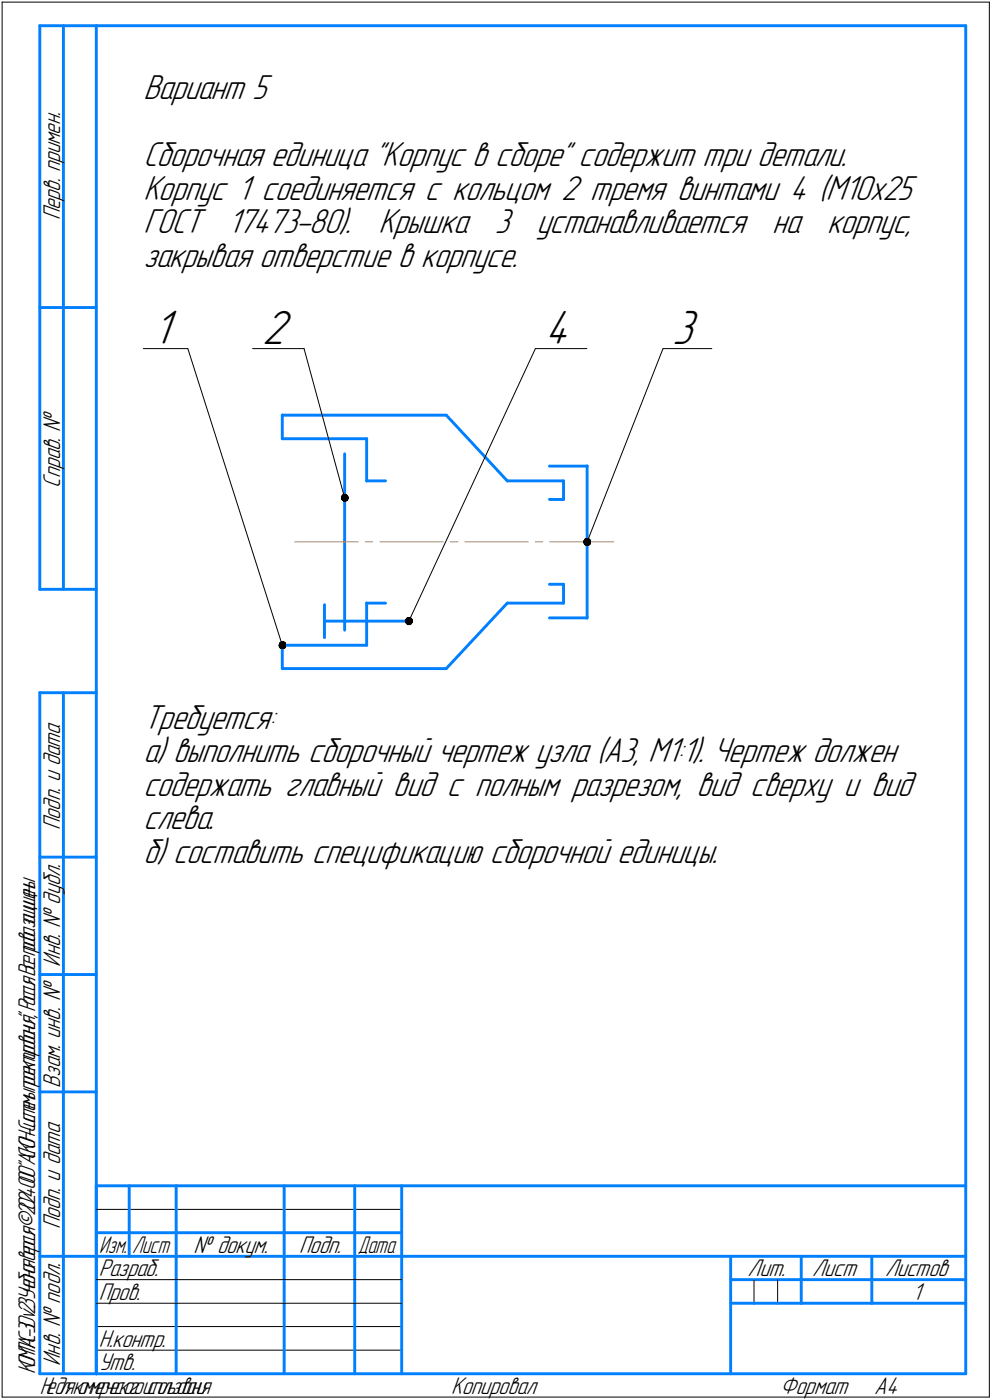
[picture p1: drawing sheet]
<svg xmlns="http://www.w3.org/2000/svg" width="211mm" height="298mm" viewBox="0 0 211 298" stroke-linecap="round" stroke-linejoin="round" font-family="sans-serif">
<g fill="none" stroke="#000" stroke-width=".21">
<path d="M.5 .5h210zM.5 .5v297zM210.5 .5v297zM30.5 74.2h9.5zM40 74.2l20.1 63.2zM53.7 74.2h11zM64.7 74.2l8.6 31.8zM113.9 74.2l-26.9 58zM113.9 74.2h11zM141.1 74.2l-16.2 41.2zM141.1 74.2h10.3zM20.5 257.5h65z"/>
<path d="M20.5 272.5h17zM20.5 277.5h17zM37.5 272.5h23zM37.5 277.5h23zM60.5 272.5h15zM60.5 277.5h15zM75.5 272.5h10zM75.5 277.5h10zM160.4 272.5v5zM165.4 272.5v5zM.5 297.5h210zM20.5 282.4h65z"/>
<path d="M20.5 287.5h65z"/>
</g>
<g fill="none" stroke="#0080ff" stroke-width=".62">
<path d="M8.5 5.5v120zM8.5 5.5h12zM13.5 5.5v120zM20.5 5.5h185zM20.5 5.5v287zM205.5 5.5v287zM8.5 65.5h12zM60.1 93.4h17.9zM60.1 88.4v5zM60.1 88.4h34.8zM73.3 96.6v18.8zM78 93.4v9z"/>
<path d="M94.9 88.4l13 14zM116.9 99.2h8zM124.9 99.2v16.2zM73.3 115.4v18.8zM78 102.4h4zM107.9 102.4h12zM116.9 106.3h3zM119.9 102.4v3.9zM124.9 115.4v16.2zM8.5 125.5h12zM60.1 137.4h17.9zM60.1 137.4v5z"/>
<path d="M69 128.7v7zM69 132.2h18zM78 128.4h4zM78 128.4v9zM107.9 128.4l-13 14zM107.9 128.4h12zM116.9 124.4h3zM116.9 131.6h8zM119.9 124.4v4zM8.5 147.5v145zM8.5 147.5h12zM13.5 147.5v145z"/>
<path d="M60.1 142.4h34.8zM8.5 182.5h12zM8.5 207.5h12zM8.5 232.5h12zM20.5 252.5h185zM20.5 252.5v40zM27.5 252.5v15zM37.5 252.5v25zM60.5 252.5v25zM75.5 252.5v25zM85.5 252.5v40zM8.5 267.5h12z"/>
<path d="M20.5 262.5h7zM20.5 267.5h7zM27.5 262.5h10zM27.5 267.5h10zM37.5 277.5v15zM37.5 262.5h23zM37.5 267.5h23zM60.5 277.5v15zM60.5 262.5h15zM60.5 267.5h15zM75.5 277.5v15zM75.5 262.5h10z"/>
<path d="M75.5 267.5h10zM85.5 267.5h120zM155.4 267.5v25zM155.4 272.5h15.1zM155.4 277.5h5zM160.4 277.5h5zM165.4 277.5h5.1zM170.5 267.5v10zM170.5 272.5h35zM170.5 277.5h15zM185.5 267.5v10zM185.5 277.5h20z"/>
<path d="M8.5 292.5h12zM20.5 292.5h185z"/>
</g>
<path d="M62.7 115.4h13.5zM77.7 115.4h1.6zM80.8 115.4h13.5zM95.8 115.4h1.6zM98.9 115.4h13.5zM113.9 115.4h1.6zM117 115.4h13.5z" fill="none" stroke="#ff8000" stroke-width=".21"/>
<g fill="#fff" stroke="#fff" stroke-width=".21">
<path d="M32.5 65.4h5.5zM32.5 65.5h5.5zM32.5 65.5h5.5zM32.5 65.6h5.5zM32.5 65.6h5.5zM32.5 65.7h5.5zM32.5 65.8h5.5zM32.5 65.8h5.5zM32.5 65.9h5.5zM32.5 65.9h5.5zM32.5 66h5.5zM32.5 66h5.5zM32.5 66.1h5.5zM32.5 66.2h5.5zM32.5 66.2h5.5zM32.5 66.3h5.5zM32.5 66.3h5.5zM32.5 66.4h5.5zM32.5 66.4h5.5zM32.5 66.5h5.5zM32.5 66.5h5.5zM32.5 66.6h5.5zM32.5 66.7h5.5zM32.5 66.7h5.5zM32.5 66.8h5.5zM32.5 66.8h5.5zM32.5 66.9h5.5zM32.5 66.9h5.5zM32.5 67h5.5zM32.5 67.1h5.5zM32.5 67.1h5.5zM32.5 67.2h5.5zM32.5 67.2h5.5zM32.5 67.3h5.5zM32.5 67.3h5.5zM32.5 67.4h5.5zM32.5 67.5h5.5zM32.5 67.5h5.5zM32.5 67.6h5.5zM32.5 67.6h5.5zM32.5 67.7h5.5zM32.5 67.7h5.5zM32.5 67.8h5.5zM32.5 67.8h5.5zM32.5 67.9h5.5zM32.5 68h5.5zM32.5 68h5.5zM32.5 68.1h5.5zM32.5 68.1h5.5zM32.5 68.2h5.5zM32.5 68.2h5.5zM32.5 68.3h5.5zM32.5 68.4h5.5zM32.5 68.4h5.5zM32.5 68.5h5.5zM32.5 68.5h5.5zM32.5 68.6h5.5zM32.5 68.6h5.5zM32.5 68.7h5.5zM32.5 68.7h5.5zM32.5 68.8h5.5zM32.5 68.9h5.5zM32.5 68.9h5.5zM32.5 69h5.5zM32.5 69h5.5zM32.5 69.1h5.5zM32.5 69.1h5.5zM32.5 69.2h5.5zM32.5 69.3h5.5zM32.5 69.3h5.5zM32.5 69.4h5.5zM32.5 69.4h5.5zM32.5 69.5h5.5zM32.5 69.5h5.5zM32.5 69.6h5.5zM32.5 69.7h5.5zM32.5 69.7h5.5zM32.5 69.8h5.5zM32.5 69.8h5.5zM32.5 69.9h5.5zM32.5 69.9h5.5zM32.5 70h5.5zM32.5 70h5.5zM32.5 70.1h5.5zM32.5 70.2h5.5zM32.5 70.2h5.5zM32.5 70.3h5.5zM32.5 70.3h5.5zM32.5 70.4h5.5zM32.5 70.4h5.5zM32.5 70.5h5.5zM32.5 70.6h5.5zM32.5 70.6h5.5zM32.5 70.7h5.5zM32.5 70.7h5.5zM32.5 70.8h5.5zM32.5 70.8h5.5zM32.5 70.9h5.5zM32.5 71h5.5zM32.5 71h5.5zM32.5 71.1h5.5zM32.5 71.1h5.5zM32.5 71.2h5.5zM32.5 71.2h5.5zM32.5 71.3h5.5zM32.5 71.3h5.5zM32.5 71.4h5.5zM32.5 71.5h5.5zM32.5 71.5h5.5zM32.5 71.6h5.5zM32.5 71.6h5.5zM32.5 71.7h5.5zM32.5 71.7h5.5zM32.5 71.8h5.5zM32.5 71.9h5.5zM32.5 71.9h5.5zM32.5 72h5.5zM32.5 72h5.5zM32.5 72.1h5.5zM32.5 72.1h5.5zM32.5 72.2h5.5zM32.5 72.2h5.5zM32.5 72.3h5.5zM32.5 72.4h5.5zM32.5 72.4h5.5zM32.5 72.5h5.5zM32.5 72.5h5.5zM32.5 72.6h5.5zM32.5 72.6h5.5zM32.5 72.7h5.5zM32.5 72.8h5.5zM32.5 72.8h5.5zM32.5 72.9h5.5zM32.5 72.9h5.5zM32.5 73h5.5zM32.5 73h5.5zM32.5 73.1h5.5zM32.5 73.2h5.5zM32.5 73.2h5.5zM32.5 73.3h5.5zM32.5 73.3h5.5zM32.5 73.4h5.5zM32.5 73.4h5.5zM32.5 73.5h5.5zM32.5 73.5h5.5zM32.5 73.6h5.5zM32.5 73.7h5.5zM32.5 73.7h5.5zM32.5 73.8h5.5zM32.5 73.8h5.5zM32.5 73.9h5.5zM32.5 73.9h5.5zM32.5 74h5.5zM32.5 74.1h5.5zM32.5 74.1h5.5zM32.5 74.2h5.5zM32.5 74.2h5.5zM32.5 74.3h5.5zM32.5 74.3h5.5zM32.5 74.4h5.5zM32.5 74.5h5.5zM32.5 74.5h5.5zM32.5 74.6h5.5zM32.5 74.6h5.5zM32.5 74.7h5.5zM32.5 74.7h5.5zM32.5 74.8h5.5zM32.5 74.8h5.5zM32.5 74.9h5.5zM32.5 75h5.5zM32.5 75h5.5zM32.5 75.1h5.5zM32.5 75.1h5.5zM32.5 75.2h5.5zM32.5 75.2h5.5zM32.5 75.3h5.5z"/>
<path d="M55.8 65.4h6.9zM55.8 65.5h6.9zM55.8 65.5h6.9zM55.8 65.6h6.9zM55.8 65.6h6.9zM55.8 65.7h6.9zM55.8 65.8h6.9zM55.8 65.8h6.9zM55.8 65.9h6.9zM55.8 65.9h6.9zM55.8 66h6.9zM55.8 66h6.9zM55.8 66.1h6.9zM55.8 66.2h6.9zM55.8 66.2h6.9zM55.8 66.3h6.9zM55.8 66.3h6.9zM55.8 66.4h6.9zM55.8 66.4h6.9zM55.8 66.5h6.9zM55.8 66.5h6.9zM55.8 66.6h6.9zM55.8 66.7h6.9zM55.8 66.7h6.9zM55.8 66.8h6.9zM55.8 66.8h6.9zM55.8 66.9h6.9zM55.8 66.9h6.9zM55.8 67h6.9zM55.8 67.1h6.9zM55.8 67.1h6.9zM55.8 67.2h6.9zM55.8 67.2h6.9zM55.8 67.3h6.9zM55.8 67.3h6.9zM55.8 67.4h6.9zM55.8 67.5h6.9zM55.8 67.5h6.9zM55.8 67.6h6.9zM55.8 67.6h6.9zM55.8 67.7h6.9zM55.8 67.7h6.9zM55.8 67.8h6.9zM55.8 67.8h6.9zM55.8 67.9h6.9zM55.8 68h6.9zM55.8 68h6.9zM55.8 68.1h6.9zM55.8 68.1h6.9zM55.8 68.2h6.9zM55.8 68.2h6.9zM55.8 68.3h6.9zM55.8 68.4h6.9zM55.8 68.4h6.9zM55.8 68.5h6.9zM55.8 68.5h6.9zM55.8 68.6h6.9zM55.8 68.6h6.9zM55.8 68.7h6.9zM55.8 68.7h6.9zM55.8 68.8h6.9zM55.8 68.9h6.9zM55.8 68.9h6.9zM55.8 69h6.9zM55.8 69h6.9zM55.8 69.1h6.9zM55.8 69.1h6.9zM55.8 69.2h6.9zM55.8 69.3h6.9zM55.8 69.3h6.9zM55.8 69.4h6.9zM55.8 69.4h6.9zM55.8 69.5h6.9zM55.8 69.5h6.9zM55.8 69.6h6.9zM55.8 69.7h6.9zM55.8 69.7h6.9zM55.8 69.8h6.9zM55.8 69.8h6.9zM55.8 69.9h6.9zM55.8 69.9h6.9zM55.8 70h6.9zM55.8 70h6.9zM55.8 70.1h6.9zM55.8 70.2h6.9zM55.8 70.2h6.9zM55.8 70.3h6.9zM55.8 70.3h6.9zM55.8 70.4h6.9zM55.8 70.4h6.9zM55.8 70.5h6.9zM55.8 70.6h6.9zM55.8 70.6h6.9zM55.8 70.7h6.9zM55.8 70.7h6.9zM55.8 70.8h6.9zM55.8 70.8h6.9zM55.8 70.9h6.9zM55.8 71h6.9zM55.8 71h6.9zM55.8 71.1h6.9zM55.8 71.1h6.9zM55.8 71.2h6.9zM55.8 71.2h6.9zM55.8 71.3h6.9zM55.8 71.3h6.9zM55.8 71.4h6.9zM55.8 71.5h6.9zM55.8 71.5h6.9zM55.8 71.6h6.9zM55.8 71.6h6.9zM55.8 71.7h6.9zM55.8 71.7h6.9zM55.8 71.8h6.9zM55.8 71.9h6.9zM55.8 71.9h6.9zM55.8 72h6.9zM55.8 72h6.9zM55.8 72.1h6.9zM55.8 72.1h6.9zM55.8 72.2h6.9zM55.8 72.2h6.9zM55.8 72.3h6.9zM55.8 72.4h6.9zM55.8 72.4h6.9zM55.8 72.5h6.9zM55.8 72.5h6.9zM55.8 72.6h6.9zM55.8 72.6h6.9zM55.8 72.7h6.9zM55.8 72.8h6.9zM55.8 72.8h6.9zM55.8 72.9h6.9zM55.8 72.9h6.9zM55.8 73h6.9zM55.8 73h6.9zM55.8 73.1h6.9zM55.8 73.2h6.9zM55.8 73.2h6.9zM55.8 73.3h6.9zM55.8 73.3h6.9zM55.8 73.4h6.9zM55.8 73.4h6.9zM55.8 73.5h6.9zM55.8 73.5h6.9zM55.8 73.6h6.9zM55.8 73.7h6.9zM55.8 73.7h6.9zM55.8 73.8h6.9zM55.8 73.8h6.9zM55.8 73.9h6.9zM55.8 73.9h6.9zM55.8 74h6.9zM55.8 74.1h6.9zM55.8 74.1h6.9zM55.8 74.2h6.9zM55.8 74.2h6.9zM55.8 74.3h6.9zM55.8 74.3h6.9zM55.8 74.4h6.9zM55.8 74.5h6.9zM55.8 74.5h6.9zM55.8 74.6h6.9zM55.8 74.6h6.9zM55.8 74.7h6.9zM55.8 74.7h6.9zM55.8 74.8h6.9zM55.8 74.8h6.9zM55.8 74.9h6.9zM55.8 75h6.9zM55.8 75h6.9zM55.8 75.1h6.9zM55.8 75.1h6.9zM55.8 75.2h6.9zM55.8 75.2h6.9zM55.8 75.3h6.9z"/>
<path d="M143 65.4h6.5zM143 65.5h6.5zM143 65.5h6.5zM143 65.6h6.5zM143 65.6h6.5zM143 65.7h6.5zM143 65.8h6.5zM143 65.8h6.5zM143 65.9h6.5zM143 65.9h6.5zM143 66h6.5zM143 66h6.5zM143 66.1h6.5zM143 66.2h6.5zM143 66.2h6.5zM143 66.3h6.5zM143 66.3h6.5zM143 66.4h6.5zM143 66.4h6.5zM143 66.5h6.5zM143 66.5h6.5zM143 66.6h6.5zM143 66.7h6.5zM143 66.7h6.5zM143 66.8h6.5zM143 66.8h6.5zM143 66.9h6.5zM143 66.9h6.5zM143 67h6.5zM143 67.1h6.5zM143 67.1h6.5zM143 67.2h6.5zM143 67.2h6.5zM143 67.3h6.5zM143 67.3h6.5zM143 67.4h6.5zM143 67.5h6.5zM143 67.5h6.5zM143 67.6h6.5zM143 67.6h6.5zM143 67.7h6.5zM143 67.7h6.5zM143 67.8h6.5zM143 67.8h6.5zM143 67.9h6.5zM143 68h6.5zM143 68h6.5zM143 68.1h6.5zM143 68.1h6.5zM143 68.2h6.5zM143 68.2h6.5zM143 68.3h6.5zM143 68.4h6.5zM143 68.4h6.5zM143 68.5h6.5zM143 68.5h6.5zM143 68.6h6.5zM143 68.6h6.5zM143 68.7h6.5zM143 68.7h6.5zM143 68.8h6.5zM143 68.9h6.5zM143 68.9h6.5zM143 69h6.5zM143 69h6.5zM143 69.1h6.5zM143 69.1h6.5zM143 69.2h6.5zM143 69.3h6.5zM143 69.3h6.5zM143 69.4h6.5zM143 69.4h6.5zM143 69.5h6.5zM143 69.5h6.5zM143 69.6h6.5zM143 69.7h6.5zM143 69.7h6.5zM143 69.8h6.5zM143 69.8h6.5zM143 69.9h6.5zM143 69.9h6.5zM143 70h6.5zM143 70h6.5zM143 70.1h6.5zM143 70.2h6.5zM143 70.2h6.5zM143 70.3h6.5zM143 70.3h6.5zM143 70.4h6.5zM143 70.4h6.5zM143 70.5h6.5zM143 70.6h6.5zM143 70.6h6.5zM143 70.7h6.5zM143 70.7h6.5zM143 70.8h6.5zM143 70.8h6.5zM143 70.9h6.5zM143 71h6.5zM143 71h6.5zM143 71.1h6.5zM143 71.1h6.5zM143 71.2h6.5zM143 71.2h6.5zM143 71.3h6.5zM143 71.3h6.5zM143 71.4h6.5zM143 71.5h6.5zM143 71.5h6.5zM143 71.6h6.5zM143 71.6h6.5zM143 71.7h6.5zM143 71.7h6.5zM143 71.8h6.5zM143 71.9h6.5zM143 71.9h6.5zM143 72h6.5zM143 72h6.5zM143 72.1h6.5zM143 72.1h6.5zM143 72.2h6.5zM143 72.2h6.5zM143 72.3h6.5zM143 72.4h6.5zM143 72.4h6.5zM143 72.5h6.5zM143 72.5h6.5zM143 72.6h6.5zM143 72.6h6.5zM143 72.7h6.5zM143 72.8h6.5zM143 72.8h6.5zM143 72.9h6.5zM143 72.9h6.5zM143 73h6.5zM143 73h6.5zM143 73.1h6.5zM143 73.2h6.5zM143 73.2h6.5zM143 73.3h6.5zM143 73.3h6.5zM143 73.4h6.5zM143 73.4h6.5zM143 73.5h6.5zM143 73.5h6.5zM143 73.6h6.5zM143 73.7h6.5zM143 73.7h6.5zM143 73.8h6.5zM143 73.8h6.5zM143 73.9h6.5zM143 73.9h6.5zM143 74h6.5zM143 74.1h6.5zM143 74.1h6.5zM143 74.2h6.5zM143 74.2h6.5zM143 74.3h6.5zM143 74.3h6.5zM143 74.4h6.5zM143 74.5h6.5zM143 74.5h6.5zM143 74.6h6.5zM143 74.6h6.5zM143 74.7h6.5zM143 74.7h6.5zM143 74.8h6.5zM143 74.8h6.5zM143 74.9h6.5zM143 75h6.5zM143 75h6.5zM143 75.1h6.5zM143 75.1h6.5zM143 75.2h6.5zM143 75.2h6.5zM143 75.3h6.5z"/>
<path d="M115.9 65.4h6.9zM115.9 65.5h6.9zM115.9 65.5h6.9zM115.9 65.6h6.9zM115.9 65.6h6.9zM115.9 65.7h6.9zM115.9 65.8h6.9zM115.9 65.8h6.9zM115.9 65.9h6.9zM115.9 65.9h6.9zM115.9 66h6.9zM115.9 66h6.9zM115.9 66.1h6.9zM115.9 66.2h6.9zM115.9 66.2h6.9zM115.9 66.3h6.9zM115.9 66.3h6.9zM115.9 66.4h6.9zM115.9 66.4h6.9zM115.9 66.5h6.9zM115.9 66.5h6.9zM115.9 66.6h6.9zM115.9 66.7h6.9zM115.9 66.7h6.9zM115.9 66.8h6.9zM115.9 66.8h6.9zM115.9 66.9h6.9zM115.9 66.9h6.9zM115.9 67h6.9zM115.9 67.1h6.9zM115.9 67.1h6.9zM115.9 67.2h6.9zM115.9 67.2h6.9zM115.9 67.3h6.9zM115.9 67.3h6.9zM115.9 67.4h6.9zM115.9 67.5h6.9zM115.9 67.5h6.9zM115.9 67.6h6.9zM115.9 67.6h6.9zM115.9 67.7h6.9zM115.9 67.7h6.9zM115.9 67.8h6.9zM115.9 67.8h6.9zM115.9 67.9h6.9zM115.9 68h6.9zM115.9 68h6.9zM115.9 68.1h6.9zM115.9 68.1h6.9zM115.9 68.2h6.9zM115.9 68.2h6.9zM115.9 68.3h6.9zM115.9 68.4h6.9zM115.9 68.4h6.9zM115.9 68.5h6.9zM115.9 68.5h6.9zM115.9 68.6h6.9zM115.9 68.6h6.9zM115.9 68.7h6.9zM115.9 68.7h6.9zM115.9 68.8h6.9zM115.9 68.9h6.9zM115.9 68.9h6.9zM115.9 69h6.9zM115.9 69h6.9zM115.9 69.1h6.9zM115.9 69.1h6.9zM115.9 69.2h6.9zM115.9 69.3h6.9zM115.9 69.3h6.9zM115.9 69.4h6.9zM115.9 69.4h6.9zM115.9 69.5h6.9zM115.9 69.5h6.9zM115.9 69.6h6.9zM115.9 69.7h6.9zM115.9 69.7h6.9zM115.9 69.8h6.9zM115.9 69.8h6.9zM115.9 69.9h6.9zM115.9 69.9h6.9zM115.9 70h6.9zM115.9 70h6.9zM115.9 70.1h6.9zM115.9 70.2h6.9zM115.9 70.2h6.9zM115.9 70.3h6.9zM115.9 70.3h6.9zM115.9 70.4h6.9zM115.9 70.4h6.9zM115.9 70.5h6.9zM115.9 70.6h6.9zM115.9 70.6h6.9zM115.9 70.7h6.9zM115.9 70.7h6.9zM115.9 70.8h6.9zM115.9 70.8h6.9zM115.9 70.9h6.9zM115.9 71h6.9zM115.9 71h6.9zM115.9 71.1h6.9zM115.9 71.1h6.9zM115.9 71.2h6.9zM115.9 71.2h6.9zM115.9 71.3h6.9zM115.9 71.3h6.9zM115.9 71.4h6.9zM115.9 71.5h6.9zM115.9 71.5h6.9zM115.9 71.6h6.9zM115.9 71.6h6.9zM115.9 71.7h6.9zM115.9 71.7h6.9zM115.9 71.8h6.9zM115.9 71.9h6.9zM115.9 71.9h6.9zM115.9 72h6.9zM115.9 72h6.9zM115.9 72.1h6.9zM115.9 72.1h6.9zM115.9 72.2h6.9zM115.9 72.2h6.9zM115.9 72.3h6.9zM115.9 72.4h6.9zM115.9 72.4h6.9zM115.9 72.5h6.9zM115.9 72.5h6.9zM115.9 72.6h6.9zM115.9 72.6h6.9zM115.9 72.7h6.9zM115.9 72.8h6.9zM115.9 72.8h6.9zM115.9 72.9h6.9zM115.9 72.9h6.9zM115.9 73h6.9zM115.9 73h6.9zM115.9 73.1h6.9zM115.9 73.2h6.9zM115.9 73.2h6.9zM115.9 73.3h6.9zM115.9 73.3h6.9zM115.9 73.4h6.9zM115.9 73.4h6.9zM115.9 73.5h6.9zM115.9 73.5h6.9zM115.9 73.6h6.9zM115.9 73.7h6.9zM115.9 73.7h6.9zM115.9 73.8h6.9zM115.9 73.8h6.9zM115.9 73.9h6.9zM115.9 73.9h6.9zM115.9 74h6.9zM115.9 74.1h6.9zM115.9 74.1h6.9zM115.9 74.2h6.9zM115.9 74.2h6.9zM115.9 74.3h6.9zM115.9 74.3h6.9zM115.9 74.4h6.9zM115.9 74.5h6.9zM115.9 74.5h6.9zM115.9 74.6h6.9zM115.9 74.6h6.9zM115.9 74.7h6.9zM115.9 74.7h6.9zM115.9 74.8h6.9zM115.9 74.8h6.9zM115.9 74.9h6.9zM115.9 75h6.9zM115.9 75h6.9zM115.9 75.1h6.9zM115.9 75.1h6.9zM115.9 75.2h6.9zM115.9 75.2h6.9zM115.9 75.3h6.9z"/>
</g>
<g fill="#000" stroke="#000" stroke-width=".21">
<path d="M73.1 105.2h.3zM73 105.3h.6zM72.9 105.3h.8zM72.9 105.4h.9zM72.8 105.4h1.1zM72.8 105.5h1.1zM72.7 105.6h1.2zM72.7 105.6h1.3zM72.6 105.7h1.5zM72.6 105.7h1.5zM72.6 105.8h1.5zM72.5 105.8h1.6zM72.6 105.9h1.5zM72.6 105.9h1.5zM72.6 106h1.5zM72.6 106.1h1.5zM72.6 106.1h1.5zM72.6 106.2h1.5zM72.6 106.2h1.5zM72.6 106.3h1.5zM72.7 106.3h1.4zM72.7 106.4h1.3zM72.8 106.5h1.2zM72.8 106.5h1.1zM72.8 106.6h1.1zM72.9 106.6h.9zM73 106.7h.7zM73.1 106.7h.5z"/>
<path d="M124.7 114.6h.5zM124.6 114.7h.7zM124.4 114.8h1zM124.4 114.8h1.1zM124.3 114.9h1.2zM124.3 114.9h1.3zM124.3 115h1.3zM124.2 115h1.4zM124.2 115.1h1.4zM124.2 115.1h1.5zM124.2 115.2h1.5zM124.2 115.3h1.5zM124.2 115.3h1.5zM124.2 115.4h1.5zM124.2 115.4h1.5zM124.2 115.5h1.5zM124.1 115.5h1.6zM124.2 115.6h1.5zM124.2 115.7h1.5zM124.2 115.7h1.4zM124.2 115.8h1.4zM124.3 115.8h1.3zM124.3 115.9h1.3zM124.3 115.9h1.2zM124.4 116h1.1zM124.5 116h.9zM124.6 116.1h.7z"/>
<path d="M59.8 136.6h.4zM59.8 136.7h.6zM59.7 136.7h.9zM59.6 136.8h1zM59.5 136.8h1.2zM59.5 136.9h1.2zM59.5 136.9h1.3zM59.4 137h1.4zM59.4 137h1.4zM59.4 137.1h1.4zM59.4 137.2h1.4zM59.3 137.2h1.5zM59.3 137.3h1.5zM59.3 137.3h1.5zM59.3 137.4h1.5zM59.3 137.4h1.5zM59.3 137.5h1.5zM59.3 137.6h1.5zM59.3 137.6h1.5zM59.4 137.7h1.4zM59.4 137.7h1.4zM59.4 137.8h1.4zM59.5 137.8h1.3zM59.5 137.9h1.2zM59.5 138h1.2zM59.5 138h1.1zM59.7 138.1h.8zM59.8 138.1h.6z"/>
<path d="M86.8 131.5h.5zM86.5 131.6h.9zM86.5 131.6h1zM86.5 131.7h1.1zM86.4 131.7h1.3zM86.4 131.8h1.3zM86.3 131.9h1.4zM86.2 131.9h1.5zM86.2 132h1.6zM86.2 132h1.6zM86.2 132.1h1.6zM86.2 132.1h1.6zM86.2 132.2h1.6zM86.2 132.2h1.6zM86.2 132.3h1.6zM86.2 132.4h1.6zM86.2 132.4h1.6zM86.2 132.5h1.6zM86.3 132.5h1.4zM86.3 132.6h1.4zM86.4 132.6h1.3zM86.4 132.7h1.2zM86.4 132.8h1.2zM86.5 132.8h1zM86.5 132.9h1zM86.6 132.9h.8zM86.7 133h.6z"/>
</g>
<g font-size="10.9">
<text x="32.5" y="73.2">1</text>
<text x="55.8" y="73.2">2</text>
<text x="115.9" y="73.2">4</text>
<text x="143" y="73.2">3</text>
</g>
<g font-size="7.8">
<text x="30.5" y="21.1">Вариант 5</text>
<text x="30.5" y="35.4">Сборочная единица &quot;Корпус в сборе&quot; содержит три детали.</text>
<text x="30.5" y="42.5">Корпус 1 соединяется с кольцом 2 тремя винтами 4 (M10x25</text>
<text x="30.5" y="49.6">ГОСТ</text>
<text x="48.5" y="49.6">17473-80).</text>
<text x="80.5" y="49.6">Крышка</text>
<text x="105.3" y="49.6">3</text>
<text x="114.2" y="49.6">устанавливается</text>
<text x="164.3" y="49.6">на</text>
<text x="176" y="49.6">корпус,</text>
<text x="30.5" y="56.8">закрывая отверстие в корпусе.</text>
<text x="30.5" y="155.2">Требуется:</text>
<text x="30.5" y="162.3">а) выполнить сборочный чертеж узла (А3, М1:1). Чертеж должен</text>
<text x="30.5" y="169.5">содержать главный вид с полным разрезом, вид сверху и вид</text>
<text x="30.5" y="176.6">слева.</text>
<text x="30.5" y="183.7">б) составить спецификацию сборочной единицы.</text>
</g>
<g font-size="5.5">
<text x="12.8" y="46.9" transform="rotate(-90 12.8 46.9)">Перв. примен.</text>
<text x="12.8" y="103.8" transform="rotate(-90 12.8 103.8)">Справ. №</text>
<text x="12.8" y="176.7" transform="rotate(-90 12.8 176.7)">Подп. и дата</text>
<text x="12.8" y="205.8" transform="rotate(-90 12.8 205.8)">Инв. № дубл.</text>
<text x="12.8" y="231.6" transform="rotate(-90 12.8 231.6)">Взам. инв. №</text>
<text x="12.8" y="261.7" transform="rotate(-90 12.8 261.7)">Подп. и дата</text>
<text x="41.2" y="266.8">№ докум.</text>
<text x="63.6" y="266.8">Подп.</text>
<text x="21" y="271.8">Разраб.</text>
<text x="159.1" y="271.8">Лит.</text>
<text x="172.8" y="271.8">Лист</text>
<text x="188.3" y="271.8">Листов</text>
<text x="21" y="276.8">Пров.</text>
<text x="194.1" y="276.8">1</text>
<text x="21" y="286.8">Н.контр.</text>
<text x="12.8" y="290.8" transform="rotate(-90 12.8 290.8)">Инв. № подл.</text>
<text x="21" y="291.8">Утв.</text>
<text x="96" y="296.8">Копировал</text>
<text x="166" y="296.8">Формат</text>
<text x="186" y="296.8">A4</text>
</g>
<g font-size="5.4">
<text x="21.1" y="266.8">Изм.</text>
<text x="28.1" y="266.8">Лист</text>
<text x="76.1" y="266.8">Дата</text>
<text x="7.5" y="292.5" transform="rotate(-90 7.5 292.5)">КОМПАС-3Dv23Учебнаяверсия©2024ООО&quot;АСКОН-Системыпроектирования&quot;,Россия.Всеправазащищены.</text>
<text x="8.5" y="296.7">Недлякоммерческогоиспользования</text>
</g>
</svg>
